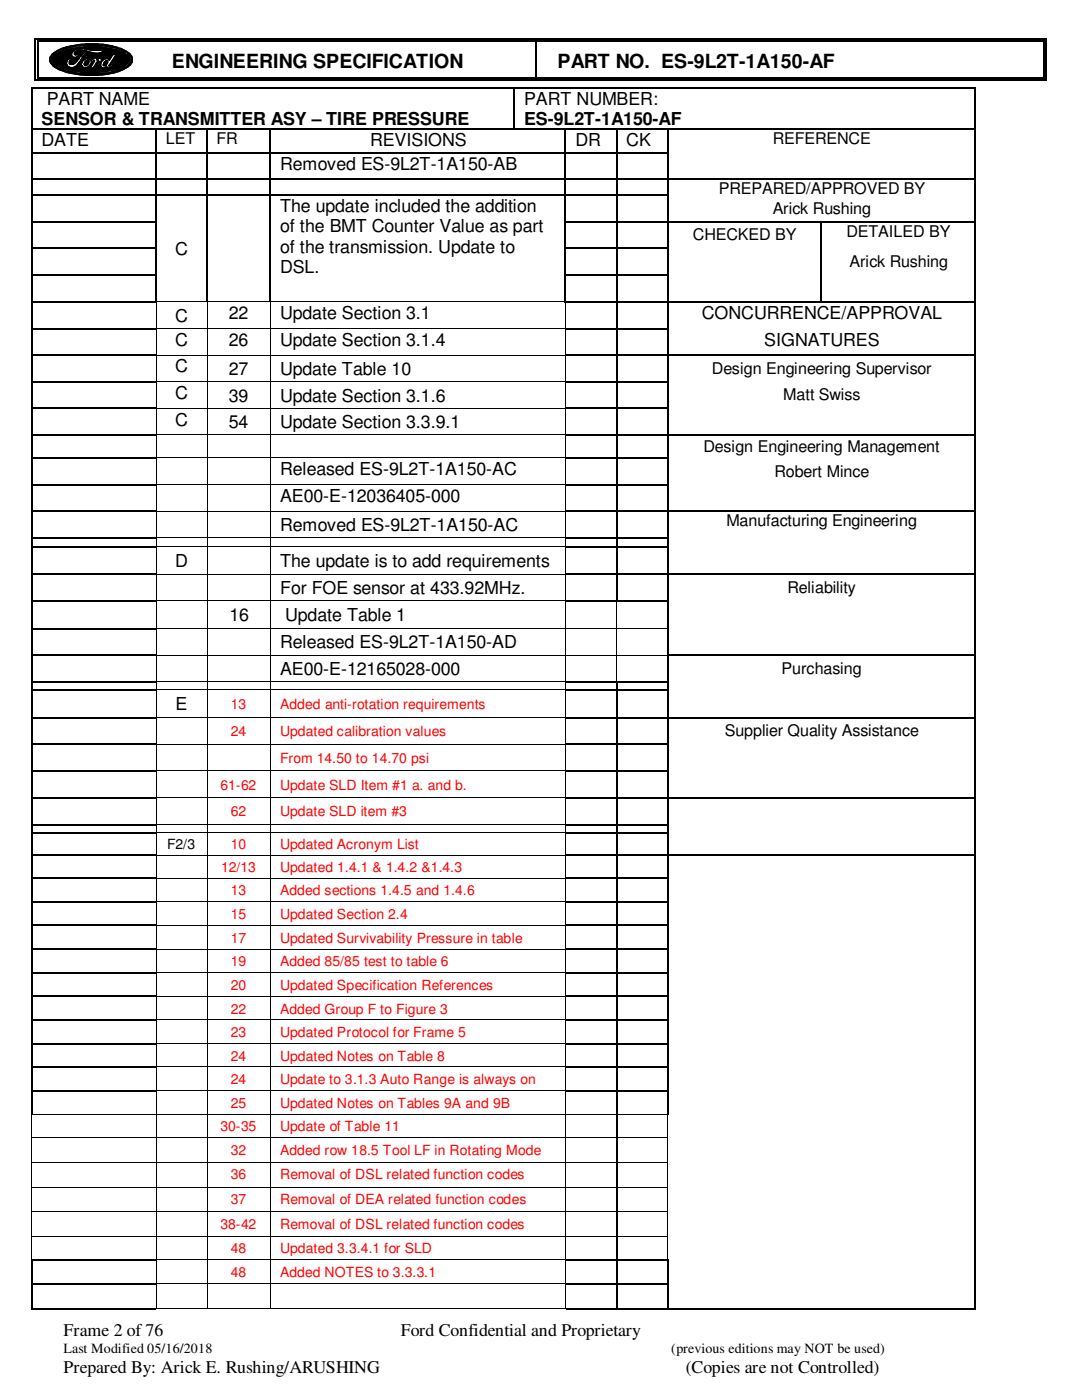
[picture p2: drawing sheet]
<svg xmlns="http://www.w3.org/2000/svg" width="216mm" height="279mm" viewBox="0 0 216 279" stroke-linecap="round" stroke-linejoin="round" font-family="sans-serif">
<g fill="#000">
<path d="M6.2 17.4h.2v.3h-.2zM6.9 7.6h.3v.8h-.3zM6.9 7.6h.8v.3h-.8zM6.9 15.4h.3v.8h-.3zM6.9 15.9h.8v.3h-.8zM7.5 8.1h.2v.3h-.2zM7.5 15.4h.2v.3h-.2zM31.9 15.4h.8v.3h-.8zM31.9 15.9h.8v.3h-.8zM32.2 7.6h.7v.3h-.7zM32.2 8.1h.7v.3h-.7zM102.5 17.4h.3v.3h-.3z"/>
<path d="M106.8 7.6h.7v.3h-.7zM106.8 8.1h.7v.3h-.7zM106.8 15.4h.7v.3h-.7zM106.8 15.9h.7v.3h-.7zM194.4 17.4h.2v.3h-.2zM208.1 7.6h.8v.3h-.8zM208.1 8.1h.3v.3h-.3zM208.1 15.9h.8v.3h-.8zM208.1 15.4h.3v.3h-.3zM208.6 7.6h.3v.8h-.3zM208.6 15.4h.3v.8h-.3zM6.2 25.7h.2v.2h-.2z"/>
<path d="M6.2 30.3h.2v.3h-.2zM6.2 35.6h.2v.3h-.2zM6.2 38.8h.2v.2h-.2zM22.3 25.7h.2v.2h-.2zM22.3 30.3h.2v.3h-.2zM22.3 35.6h.2v.3h-.2zM22.3 38.8h.2v.2h-.2zM31 25.7h.2v.2h-.2zM31 30.3h.2v.3h-.2zM31 35.6h.2v.3h-.2zM31 38.8h.2v.2h-.2zM41.1 25.7h.3v.2h-.3z"/>
<path d="M41.1 30.3h.3v.3h-.3zM41.1 35.6h.3v.3h-.3zM41.1 38.8h.3v.2h-.3zM53.8 25.7h.3v.2h-.3zM53.8 30.3h.3v.3h-.3zM53.8 35.6h.3v.3h-.3zM53.8 38.8h.3v.2h-.3zM102.5 25.7h.3v.2h-.3zM112.7 25.7h.2v.2h-.2zM112.7 30.3h.2v.3h-.2zM112.7 35.6h.2v.3h-.2zM112.7 38.8h.2v.2h-.2z"/>
<path d="M122.9 25.7h.3v.2h-.3zM122.9 30.3h.3v.3h-.3zM122.9 35.6h.3v.3h-.3zM122.9 38.8h.3v.2h-.3zM133.1 25.7h.2v.2h-.2zM133.1 30.3h.2v.3h-.2zM133.1 35.6h.2v.3h-.2zM133.1 38.8h.2v.2h-.2zM194.4 25.7h.2v.2h-.2zM194.4 30.3h.2v.3h-.2zM194.4 35.6h.2v.3h-.2zM194.4 38.8h.2v.2h-.2z"/>
<path d="M6.2 44.1h.2v.3h-.2zM6.2 49.4h.2v.3h-.2zM6.2 54.8h.2v.2h-.2zM22.3 44.1h.2v.3h-.2zM22.3 49.4h.2v.3h-.2zM22.3 54.8h.2v.2h-.2zM31 44.1h.2v.3h-.2zM31 49.4h.2v.3h-.2zM31 54.8h.2v.2h-.2zM41.1 44.1h.3v.3h-.3zM41.1 49.4h.3v.3h-.3zM41.1 54.8h.3v.2h-.3z"/>
<path d="M53.8 44.1h.3v.3h-.3zM53.8 49.4h.3v.3h-.3zM53.8 54.8h.3v.2h-.3zM112.7 44.1h.2v.3h-.2zM112.7 49.4h.2v.3h-.2zM112.7 54.8h.2v.2h-.2zM122.9 44.1h.3v.3h-.3zM122.9 49.4h.3v.3h-.3zM122.9 54.8h.3v.2h-.3zM133.1 44.1h.2v.3h-.2zM133.1 49.4h.2v.3h-.2zM133.1 54.8h.2v.2h-.2z"/>
<path d="M163.7 44.1h.3v.3h-.3zM163.7 49.4h.3v.3h-.3zM163.7 54.8h.3v.2h-.3zM194.4 44.1h.2v.3h-.2zM194.4 49.4h.2v.3h-.2zM194.4 54.8h.2v.2h-.2zM6.2 60.1h.2v.3h-.2zM6.2 65.4h.2v.3h-.2zM6.2 70.8h.2v.2h-.2zM6.2 76.1h.2v.3h-.2zM22.3 60.1h.2v.3h-.2zM22.3 65.4h.2v.3h-.2z"/>
<path d="M22.3 70.8h.2v.2h-.2zM22.3 76.1h.2v.3h-.2zM31 60.1h.2v.3h-.2zM31.1 65.4h.1v.3h-.1zM31.1 70.8h.1v.2h-.1zM31.1 76.1h.1v.3h-.1zM41.1 60.1h.2v.2h-.2zM41.2 60.3l.2 .1zM41.2 65.4h.2v.3h-.2zM41.2 70.8h.2v.2h-.2zM41.2 76.1h.2v.3h-.2zM41.3 60.1l.1 .2z"/>
<path d="M41.4 60.1h.2v.2h-.2zM53.8 60.1h.2v.2h-.2zM53.9 60.3l.2 .1zM53.9 65.4h.2v.3h-.2zM53.9 70.8h.2v.2h-.2zM53.9 76.1h.2v.3h-.2zM54 60.1l.1 .2zM54.1 60.1h.2v.2h-.2zM112.7 60.1h.2v.3h-.2zM112.8 65.4h.1v.3h-.1zM112.8 70.8h.1v.2h-.1zM112.8 76.1h.1v.3h-.1z"/>
<path d="M112.9 60.1h.3v.3h-.3zM122.9 60.1h.3v.3h-.3zM122.9 65.4h.3v.3h-.3zM122.9 70.8h.3v.2h-.3zM122.9 76.1h.3v.3h-.3zM133.1 60.1h.2v.3h-.2zM133.1 65.4h.2v.3h-.2zM133.1 70.8h.2v.2h-.2zM133.1 76.1h.2v.3h-.2zM163.7 60.1h.3v.3h-.3zM194.4 60.1h.2v.3h-.2zM194.4 65.4h.2v.3h-.2z"/>
<path d="M194.4 70.8h.2v.2h-.2zM194.4 76.1h.2v.3h-.2zM6.2 81.4h.2v.2h-.2zM6.2 86.7h.2v.3h-.2zM6.2 91.3h.2v.2h-.2zM6.2 96.6h.2v.3h-.2zM22.3 81.4h.2v.2h-.2zM22.3 86.7h.2v.3h-.2zM22.3 91.3h.2v.2h-.2zM22.3 96.6h.2v.3h-.2zM31.1 81.4h.1v.2h-.1zM31.1 86.7h.1v.3h-.1z"/>
<path d="M31.1 91.3h.1v.2h-.1zM31.1 96.6h.1v.3h-.1zM41.2 81.4h.2v.2h-.2zM41.2 86.7h.2v.3h-.2zM41.2 91.3h.2v.2h-.2zM41.2 96.6h.2v.3h-.2zM53.9 81.4h.2v.2h-.2zM53.9 86.7h.2v.3h-.2zM53.9 91.3h.2v.2h-.2zM53.9 96.6h.2v.3h-.2zM112.8 81.4h.1v.2h-.1zM112.8 86.7h.1v.3h-.1z"/>
<path d="M112.8 91.3h.1v.2h-.1zM112.8 96.6h.1v.3h-.1zM122.9 81.4h.3v.2h-.3zM122.9 86.7h.3v.3h-.3zM122.9 91.3h.3v.2h-.3zM122.9 96.6h.3v.3h-.3zM133.1 81.4h.2v.2h-.2zM133.1 86.7h.2v.3h-.2zM133.1 91.3h.2v.2h-.2zM133.1 96.6h.2v.3h-.2zM194.4 81.4h.2v.2h-.2zM194.4 86.7h.2v.3h-.2z"/>
<path d="M194.4 91.3h.2v.2h-.2zM194.4 96.6h.2v.3h-.2zM6.2 101.9h.2v.3h-.2zM6.2 107.3h.2v.2h-.2zM6.2 107.5h.2v1.5h-.2zM6.2 109h.2v.2h-.2zM6.2 114.5h.2v.2h-.2zM22.3 101.9h.2v.3h-.2zM22.3 107.3h.2v.2h-.2zM22.3 109h.2v.2h-.2zM22.3 114.5h.2v.2h-.2zM31.1 101.9h.1v.3h-.1z"/>
<path d="M31.1 107.3h.1v.2h-.1zM31.1 107.5h.1v1.5h-.1zM31.1 109h.1v.2h-.1zM31.1 114.5h.1v.2h-.1zM41.2 101.9h.2v.3h-.2zM41.2 107.3h.2v.2h-.2zM41.2 107.5h.2v1.5h-.2zM41.2 109h.2v.2h-.2zM41.2 114.5h.2v.2h-.2zM53.9 101.9h.2v.3h-.2zM53.9 107.3h.2v.2h-.2zM53.9 107.5h.2v1.5h-.2z"/>
<path d="M53.9 109h.2v.2h-.2zM53.9 114.5h.2v.2h-.2zM112.8 101.9h.1v.3h-.1zM112.8 107.3h.1v.2h-.1zM112.8 107.5h.1v1.5h-.1zM112.8 109h.1v.2h-.1zM112.8 114.5h.1v.2h-.1zM122.9 101.9h.3v.3h-.3zM122.9 107.3h.3v.2h-.3zM122.9 107.5h.3v1.5h-.3zM122.9 109h.3v.2h-.3zM122.9 114.5h.3v.2h-.3z"/>
<path d="M133.1 101.9h.2v.3h-.2zM133.1 107.3h.2v.2h-.2zM133.1 107.5h.2v1.5h-.2zM133.1 109h.2v.2h-.2zM133.1 114.5h.2v.2h-.2zM194.4 101.9h.2v.3h-.2zM194.4 107.3h.2v.2h-.2zM194.4 107.5h.2v1.5h-.2zM194.4 109h.2v.2h-.2zM194.4 114.5h.2v.2h-.2zM6.2 119.8h.2v.3h-.2zM6.2 125.3h.2v.3h-.2z"/>
<path d="M6.2 130.6h.2v.3h-.2zM6.2 135.9h.2v.2h-.2zM6.2 136.1h.2v1.5h-.2zM6.2 137.6h.2v.2h-.2zM22.3 119.8h.2v.3h-.2zM22.3 125.3h.2v.3h-.2zM22.3 130.6h.2v.3h-.2zM22.3 135.9h.2v.2h-.2zM22.3 137.6h.2v.2h-.2zM31.1 119.8h.1v.3h-.1zM31.1 125.3h.1v.3h-.1zM31.1 130.6h.1v.3h-.1z"/>
<path d="M31.1 135.9h.1v.2h-.1zM31.1 136.1h.1v1.5h-.1zM31.1 137.6h.1v.2h-.1zM41.2 119.8h.2v.3h-.2zM41.2 125.3h.2v.3h-.2zM41.2 130.6h.2v.3h-.2zM41.2 135.9h.2v.2h-.2zM41.2 136.1h.2v1.5h-.2zM41.2 137.6h.2v.2h-.2zM53.9 119.8h.2v.3h-.2zM53.9 125.3h.2v.3h-.2zM53.9 130.6h.2v.3h-.2z"/>
<path d="M53.9 135.9h.2v.2h-.2zM53.9 136.1h.2v1.5h-.2zM53.9 137.6h.2v.2h-.2zM112.8 119.8h.1v.3h-.1zM112.8 125.3h.1v.3h-.1zM112.8 130.6h.1v.3h-.1zM112.8 135.9h.1v.2h-.1zM112.8 136.1h.1v1.5h-.1zM112.8 137.6h.1v.2h-.1zM122.9 119.8h.3v.3h-.3zM122.9 135.9h.3v.2h-.3zM122.9 136.1h.3v1.5h-.3z"/>
<path d="M122.9 137.6h.3v.2h-.3zM123 125.3h.2v.3h-.2zM123 130.6h.2v.3h-.2zM123.2 119.8h.2v.3h-.2zM123.2 135.9h.2v.2h-.2zM133.1 119.8h.2v.3h-.2zM133.1 125.3h.2v.3h-.2zM133.1 130.6h.2v.3h-.2zM133.1 135.9h.2v.2h-.2zM133.1 136.1h.2v1.5h-.2zM133.1 137.6h.2v.2h-.2zM194.4 119.8h.2v.3h-.2z"/>
<path d="M194.4 125.3h.2v.3h-.2zM194.4 130.6h.2v.3h-.2zM194.4 135.9h.2v.2h-.2zM194.4 136.1h.2v1.5h-.2zM194.4 137.6h.2v.2h-.2zM6.2 143.1h.2v.2h-.2zM6.2 148.4h.2v.3h-.2zM6.2 153.8h.2v.2h-.2zM6.2 159.1h.2v.2h-.2zM22.3 143.1h.2v.2h-.2zM22.3 148.4h.2v.3h-.2zM22.3 153.8h.2v.2h-.2z"/>
<path d="M22.3 159.1h.2v.2h-.2zM31.1 143.1h.1v.2h-.1zM31.1 148.4h.1v.3h-.1zM31.1 153.8h.1v.2h-.1zM31.1 159.1h.1v.2h-.1zM41.2 143.1h.2v.2h-.2zM41.2 148.4h.2v.3h-.2zM41.2 153.8h.2v.2h-.2zM41.2 159.1h.2v.2h-.2zM53.9 143.1h.2v.2h-.2zM53.9 148.4h.2v.3h-.2zM53.9 153.8h.2v.2h-.2z"/>
<path d="M53.9 159.1h.2v.2h-.2zM112.8 143.1h.1v.2h-.1zM112.8 148.4h.1v.3h-.1zM112.8 153.8h.1v.2h-.1zM112.8 159.1h.1v.2h-.1zM122.9 143.1h.3v.2h-.3zM122.9 148.4h.3v.3h-.3zM122.9 153.8h.3v.2h-.3zM122.9 159.1h.3v.2h-.3zM133.1 143.1h.2v.2h-.2zM133.1 148.4h.2v.3h-.2zM133.1 153.8h.2v.2h-.2z"/>
<path d="M133.1 159.1h.2v.2h-.2zM194.4 143.1h.2v.2h-.2zM194.4 148.4h.2v.3h-.2zM194.4 153.8h.2v.2h-.2zM194.4 159.1h.2v.2h-.2zM6.2 164.4h.2v.3h-.2zM6.2 164.7h.2v1.4h-.2zM6.2 166.1h.2v.3h-.2zM6.2 170.6h.2v.3h-.2zM6.2 175.2h.2v.2h-.2zM22.3 164.4h.2v.3h-.2zM22.3 166.1h.2v.3h-.2z"/>
<path d="M22.3 170.6h.2v.3h-.2zM22.3 175.2h.2v.2h-.2zM31.1 164.4h.1v.3h-.1zM31.1 164.7h.1v1.4h-.1zM31.1 166.1h.1v.3h-.1zM31.1 170.6h.1v.3h-.1zM31.1 175.2h.1v.2h-.1zM41.2 164.4h.2v.3h-.2zM41.2 164.7h.2v1.4h-.2zM41.2 166.1h.2v.3h-.2zM41.2 170.6h.2v.3h-.2zM41.2 175.2h.2v.2h-.2z"/>
<path d="M53.9 164.4h.2v.3h-.2zM53.9 164.7h.2v1.4h-.2zM53.9 166.1h.2v.3h-.2zM53.9 170.6h.2v.3h-.2zM53.9 175.2h.2v.2h-.2zM112.8 164.4h.1v.3h-.1zM112.8 164.7h.1v1.4h-.1zM112.8 166.1h.1v.3h-.1zM112.8 170.6h.1v.3h-.1zM112.8 175.2h.1v.2h-.1zM122.9 164.4h.3v.3h-.3zM122.9 164.7h.3v1.4h-.3z"/>
<path d="M122.9 166.1h.3v.3h-.3zM122.9 170.6h.3v.3h-.3zM122.9 175.2h.3v.2h-.3zM133.1 164.4h.2v.3h-.2zM133.1 164.7h.2v1.4h-.2zM133.1 166.1h.2v.3h-.2zM133.1 170.6h.2v.3h-.2zM133.1 175.2h.2v.2h-.2zM143.5 170.6h.3v.3h-.3zM153.8 170.6h.2v.3h-.2zM163.9 170.6h.3v.3h-.3zM174.2 170.6h.2v.3h-.2z"/>
<path d="M184.4 170.6h.3v.3h-.3zM194.4 164.4h.2v.3h-.2zM194.4 164.7h.2v1.4h-.2zM194.4 166.1h.2v.3h-.2zM194.4 170.6h.2v.3h-.2zM194.4 175.2h.2v.2h-.2zM6.2 179.9h.2v.3h-.2zM6.2 184.6h.2v.2h-.2zM6.2 189.3h.2v.3h-.2zM6.2 194.1h.2v.2h-.2zM6.2 198.7h.2v.3h-.2zM22.3 179.9h.2v.3h-.2z"/>
<path d="M22.3 184.6h.2v.2h-.2zM22.3 189.3h.2v.3h-.2zM22.3 194.1h.2v.2h-.2zM22.3 198.7h.2v.3h-.2zM31.1 179.9h.1v.3h-.1zM31.1 184.6h.1v.2h-.1zM31.1 189.3h.1v.3h-.1zM31.1 194.1h.1v.2h-.1zM31.1 198.7h.1v.3h-.1zM41.2 179.9h.2v.3h-.2zM41.2 184.6h.2v.2h-.2zM41.2 189.3h.2v.3h-.2z"/>
<path d="M41.2 194.1h.2v.2h-.2zM41.2 198.7h.2v.3h-.2zM53.9 179.9h.2v.3h-.2zM53.9 184.6h.2v.2h-.2zM53.9 189.3h.2v.3h-.2zM53.9 194.1h.2v.2h-.2zM53.9 198.7h.2v.3h-.2zM112.8 179.9h.1v.3h-.1zM112.8 184.6h.1v.2h-.1zM112.8 189.3h.1v.3h-.1zM112.8 194.1h.1v.2h-.1zM112.8 198.7h.1v.3h-.1z"/>
<path d="M122.9 179.9h.3v.3h-.3zM122.9 184.6h.3v.2h-.3zM122.9 189.3h.3v.3h-.3zM122.9 194.1h.3v.2h-.3zM122.9 198.7h.3v.3h-.3zM133.1 179.9h.2v.3h-.2zM133.1 184.6h.2v.2h-.2zM133.1 189.3h.2v.3h-.2zM133.1 194.1h.2v.2h-.2zM133.1 198.7h.2v.3h-.2zM194.4 179.9h.2v.3h-.2zM194.4 184.6h.2v.2h-.2z"/>
<path d="M194.4 189.3h.2v.3h-.2zM194.4 194.1h.2v.2h-.2zM194.4 198.7h.2v.3h-.2zM6.2 203.5h.2v.2h-.2zM6.2 208.2h.2v.2h-.2zM6.2 212.9h.2v.2h-.2zM6.2 217.6h.2v.2h-.2zM22.3 203.5h.2v.2h-.2zM22.3 208.2h.2v.2h-.2zM22.3 212.9h.2v.2h-.2zM22.3 217.6h.2v.2h-.2zM31.1 203.5h.1v.2h-.1z"/>
<path d="M31.1 208.2h.1v.2h-.1zM31.1 212.9h.1v.2h-.1zM31.1 217.6h.1v.2h-.1zM41.2 203.5h.2v.2h-.2zM41.2 208.2h.2v.2h-.2zM41.2 212.9h.2v.2h-.2zM41.2 217.6h.2v.2h-.2zM53.9 203.5h.2v.2h-.2zM53.9 208.2h.2v.2h-.2zM53.9 212.9h.2v.2h-.2zM53.9 217.6h.2v.2h-.2zM112.8 203.5h.1v.2h-.1z"/>
<path d="M112.8 208.2h.1v.2h-.1zM112.8 212.9h.1v.2h-.1zM112.8 217.6h.1v.2h-.1zM122.9 203.5h.3v.2h-.3zM122.9 208.2h.3v.2h-.3zM122.9 212.9h.3v.2h-.3zM122.9 217.6h.3v.2h-.3zM133.1 203.5h.2v.2h-.2zM133.1 208.2h.2v.2h-.2zM133.1 212.9h.2v.2h-.2zM133.1 217.6h.2v.2h-.2zM194.4 203.5h.2v.2h-.2z"/>
<path d="M194.4 208.2h.2v.2h-.2zM194.4 212.9h.2v.2h-.2zM194.4 217.6h.2v.2h-.2zM6.2 222.3h.2v.1h-.2zM6.3 226.9h.1v.2h-.1zM6.3 231.8h.1v.2h-.1zM6.3 236.8h.1v.2h-.1zM6.4 222.3h.2v.1h-.2zM22.3 222.3h.1v.1h-.1zM22.3 226.9h.1v.2h-.1zM22.3 231.8h.1v.2h-.1zM22.3 236.8h.1v.2h-.1z"/>
<path d="M31.1 222.3h.1v.1h-.1zM31.1 226.9h.1v.2h-.1zM31.1 231.8h.1v.2h-.1zM31.1 236.8h.1v.2h-.1zM41.2 222.3h.2v.1h-.2zM41.2 226.9h.2v.2h-.2zM41.2 231.8h.2v.2h-.2zM41.2 236.8h.2v.2h-.2zM53.9 222.3h.2v.1h-.2zM53.9 226.9h.2v.2h-.2zM53.9 231.8h.2v.2h-.2zM53.9 236.8h.2v.2h-.2z"/>
<path d="M112.8 222.3h.1v.1h-.1zM112.8 226.9h.1v.2h-.1zM112.8 231.8h.1v.2h-.1zM112.8 236.8h.1v.2h-.1zM122.9 222.3h.3v.1h-.3zM122.9 226.9h.3v.2h-.3zM122.9 231.8h.3v.2h-.3zM122.9 236.8h.3v.2h-.3zM133.1 222.3h.2v.1h-.2zM133.2 226.9h.1v.2h-.1zM133.2 231.8h.1v.2h-.1zM133.2 236.8h.1v.2h-.1z"/>
<path d="M133.3 222.3v.1zM194.4 222.3h.2v.1h-.2zM194.4 226.9h.2v.2h-.2zM194.4 231.8h.2v.2h-.2zM194.4 236.8h.2v.2h-.2zM6.2 251.3h.2v.2h-.2zM6.2 256h.2v.3h-.2zM6.3 241.7h.1v.2h-.1zM6.3 246.6h.1v.2h-.1zM6.4 251.3h.3v.2h-.3zM22.3 241.7h.1v.2h-.1zM22.3 246.6h.1v.2h-.1z"/>
<path d="M22.3 251.3h.2v.2h-.2zM22.3 256h.2v.3h-.2zM31.1 241.7h.1v.2h-.1zM31.1 246.6h.1v.2h-.1zM31.1 251.3h.1v.2h-.1zM31.1 256h.1v.3h-.1zM41.2 241.7h.2v.2h-.2zM41.2 246.6h.2v.2h-.2zM41.2 251.3h.2v.2h-.2zM41.2 256h.2v.3h-.2zM53.9 241.7h.2v.2h-.2zM53.9 246.6h.2v.2h-.2z"/>
<path d="M53.9 251.3h.2v.2h-.2zM53.9 256h.2v.3h-.2zM112.8 241.7h.1v.2h-.1zM112.8 246.6h.1v.2h-.1zM112.8 251.3h.1v.2h-.1zM112.8 256h.1v.3h-.1zM122.9 241.7h.3v.2h-.3zM122.9 246.6h.3v.2h-.3zM122.9 251.3h.3v.2h-.3zM122.9 256h.3v.3h-.3zM133.1 251.3h.2v.2h-.2zM133.1 256h.2v.3h-.2z"/>
<path d="M133.2 241.7h.1v.2h-.1zM133.2 246.6h.1v.2h-.1zM194.4 241.7h.2v.2h-.2zM194.4 246.6h.2v.2h-.2zM194.4 251.3h.2v.2h-.2zM194.4 256h.2v.3h-.2zM6.2 261h.2v.3h-.2zM22 261h.3v.3h-.3zM31.1 261h.1v.2h-.1zM41.2 261h.2v.2h-.2zM53.9 261h.2v.2h-.2zM112.8 261h.1v.2h-.1z"/>
<path d="M122.9 261h.3v.3h-.3zM133.1 261h.2v.3h-.2zM194.4 261h.2v.3h-.2z"/>
</g>
<g fill="none" stroke="#000" stroke-width=".25">
<path d="M6.3 17.7v8M6.4 17.6h96.1M7.1 8.4v7M7.6 8.4v7M7.7 7.7h24.5M7.7 8.3h24.5M7.7 16h24.5M7.7 15.5h24.5M32.7 16h74.1M32.7 15.5h74.1M32.9 7.7h73.9M32.9 8.3h73.9"/>
<path d="M102.7 17.7v8M102.8 17.6h91.6M106.9 8.4v7M107.5 7.7h100.6M107.5 8.3h100.6M107.5 16h100.6M107.5 15.5h100.6M194.5 17.7v8M208.2 8.4v7M208.7 8.4v7M6.3 25.9v4.4M6.3 30.6v5"/>
<path d="M6.3 35.9v2.9M6.3 39v5.1M6.4 25.8h15.9M6.4 30.4h15.9M6.4 35.8h15.9M6.4 38.9h15.9M22.5 25.8h8.5M22.5 30.4h8.5M22.5 35.8h8.5M22.5 38.9h8.5M31.1 25.9v4.4M31.1 30.6v5"/>
<path d="M31.1 35.9v2.9M31.1 39v5.1M31.2 25.8h9.9M31.2 30.4h9.9M31.2 35.8h9.9M31.2 38.9h9.9M41.3 25.9v4.4M41.3 30.6v5M41.3 35.9v2.9M41.3 39v5.1M41.4 25.8h12.4M41.4 30.4h12.4"/>
<path d="M41.4 35.8h12.4M41.4 38.9h12.4M54 25.9v4.4M54 30.6v5M54 35.9v2.9M54 39v5.1M54.1 25.8h48.4M54.1 30.4h58.6M54.1 35.8h58.6M54.1 38.9h58.6M102.8 25.8h9.9M112.8 25.9v4.4"/>
<path d="M112.8 30.6v5M112.8 35.9v2.9M112.8 39v5.1M112.9 25.8h10M112.9 30.4h10M112.9 35.8h10M112.9 38.9h10M123.1 25.9v4.4M123.1 30.6v5M123.1 35.9v2.9M123.1 39v5.1M123.2 25.8h9.9"/>
<path d="M123.2 30.4h9.9M123.2 35.8h9.9M123.2 38.9h9.9M133.2 25.9v4.4M133.2 30.6v5M133.2 35.9v2.9M133.2 39v5.1M133.3 25.8h61.1M133.3 35.8h61.1M194.5 25.9v4.4M194.5 30.6v5M194.5 35.9v2.9"/>
<path d="M194.5 39v5.1M6.3 44.4v5M6.3 49.7v5.1M6.3 55v5.1M6.4 44.2h15.9M6.4 49.6h15.9M6.4 54.9h15.9M22.5 44.2h8.5M22.5 49.6h8.5M22.5 54.9h8.5M31.1 44.4v5M31.1 49.7v5.1"/>
<path d="M31.1 55v5.1M41.3 44.4v5M41.3 49.7v5.1M41.3 55v5.1M54 44.4v5M54 49.7v5.1M54 55v5.1M112.8 44.4v5M112.8 49.7v5.1M112.8 55v5.1M112.9 44.2h10M112.9 49.6h10"/>
<path d="M112.9 54.9h10M123.1 44.4v5M123.1 49.7v5.1M123.1 55v5.1M123.2 44.2h9.9M123.2 49.6h9.9M123.2 54.9h9.9M133.2 44.4v5M133.2 49.7v5.1M133.2 55v5.1M133.3 44.2h30.4M163.9 44.4v5"/>
<path d="M163.9 49.7v5.1M163.9 55v5.1M164 44.2h30.4M194.5 44.4v5M194.5 49.7v5.1M194.5 55v5.1M6.3 60.4v5M6.3 65.7v5.1M6.3 71v5.1M6.3 76.4v5M6.4 60.2h15.9M6.4 65.6h15.9"/>
<path d="M6.4 70.9h15.9M6.4 76.2h15.9M22.5 60.2h8.5M22.5 65.6h8.6M22.5 70.9h8.6M22.5 76.2h8.6M112.9 65.6h10M112.9 70.9h10M112.9 76.2h10M113.2 60.2h9.7M123.1 60.4v5M123.1 65.7v5.1"/>
<path d="M123.1 71v5.1M123.1 76.4v5M123.2 60.2h9.9M123.2 65.6h9.9M123.2 70.9h9.9M123.2 76.2h9.9M133.2 60.4v5M133.2 65.7v5.1M133.2 71v5.1M133.2 76.4v5M133.3 60.2h30.4M133.3 70.9h61.1"/>
<path d="M164 60.2h30.4M194.5 60.4v5M194.5 65.7v5.1M194.5 71v5.1M194.5 76.4v5M6.3 81.6v5.1M6.3 87v4.3M6.3 91.5v5.1M6.3 96.9v5M6.4 81.5h15.9M6.4 86.8h15.9M6.4 91.4h15.9"/>
<path d="M6.4 96.7h15.9M22.5 81.5h8.6M22.5 86.8h8.6M22.5 91.4h8.6M22.5 96.7h8.6M112.9 81.5h10M112.9 86.8h10M112.9 91.4h10M112.9 96.7h10M123.1 81.6v5.1M123.1 87v4.3M123.1 91.5v5.1"/>
<path d="M123.1 96.9v5M123.2 81.5h9.9M123.2 86.8h9.9M123.2 91.4h9.9M123.2 96.7h9.9M133.2 81.6v5.1M133.2 87v4.3M133.2 91.5v5.1M133.2 96.9v5M133.3 86.8h61.1M194.5 81.6v5.1M194.5 87v4.3"/>
<path d="M194.5 91.5v5.1M194.5 96.9v5M6.3 102.2v5.1M6.3 109.2v5.3M6.3 114.7v5.1M6.4 102.1h15.9M6.4 107.4h15.9M6.4 109.1h15.9M6.4 114.6h15.9M6.4 119.9h15.9M22.5 102.1h8.6M22.5 107.4h8.6"/>
<path d="M22.5 109.1h8.6M22.5 114.6h8.6M22.5 119.9h8.6M112.9 102.1h10M112.9 107.4h10M112.9 109.1h10M112.9 114.6h10M112.9 119.9h10M123.1 102.2v5.1M123.1 109.2v5.3M123.1 114.7v5.1M123.2 102.1h9.9"/>
<path d="M123.2 107.4h9.9M123.2 109.1h9.9M123.2 114.6h9.9M123.4 119.9h9.7M133.2 102.2v5.1M133.2 109.2v5.3M133.2 114.7v5.1M133.3 102.1h61.1M133.3 114.6h61.1M194.5 102.2v5.1M194.5 109.2v5.3M194.5 114.7v5.1"/>
<path d="M6.3 120.1v5.2M6.3 125.6v5M6.3 130.9v5M6.3 137.8v5.3M6.4 125.4h15.9M6.4 130.8h15.9M6.4 136h15.9M6.4 137.7h15.9M22.5 125.4h8.6M22.5 130.8h8.6M22.5 136h8.6M22.5 137.7h8.6"/>
<path d="M112.9 136h10M112.9 137.7h10M123.1 137.8v5.3M123.2 137.7h9.9M123.4 136h9.7M133.2 120.1v5.2M133.2 125.6v5M133.2 130.9v5M133.2 137.8v5.3M133.3 130.8h61.1M194.5 120.1v5.2M194.5 125.6v5"/>
<path d="M194.5 130.9v5M194.5 137.8v5.3M6.3 143.3v5.1M6.3 148.7v5.1M6.3 154v5.1M6.3 159.3v5.1M6.4 143.2h15.9M6.4 148.5h15.9M6.4 153.9h15.9M6.4 159.2h15.9M22.5 143.2h8.6M22.5 148.5h8.6"/>
<path d="M22.5 153.9h8.6M22.5 159.2h8.6M112.9 143.2h10M112.9 148.5h10M112.9 153.9h10M112.9 159.2h10M123.1 143.3v5.1M123.1 148.7v5.1M123.1 154v5.1M123.1 159.3v5.1M123.2 143.2h9.9M123.2 148.5h9.9"/>
<path d="M123.2 153.9h9.9M123.2 159.2h9.9M133.2 143.3v5.1M133.2 148.7v5.1M133.2 154v5.1M133.2 159.3v5.1M133.3 143.2h61.1M133.3 159.2h61.1M194.5 143.3v5.1M194.5 148.7v5.1M194.5 154v5.1M194.5 159.3v5.1"/>
<path d="M6.3 166.4v4.2M6.3 170.9v4.3M6.3 175.4v4.5M6.4 164.5h15.9M6.4 166.2h15.9M6.4 170.7h15.9M6.4 175.3h15.9M22.5 164.5h8.6M22.5 166.2h8.6M22.5 170.7h8.6M22.5 175.3h8.6M112.9 164.5h10"/>
<path d="M112.9 166.2h10M112.9 170.7h10M112.9 175.3h10M123.1 166.4v4.2M123.1 170.9v4.3M123.1 175.4v4.5M123.2 164.5h9.9M123.2 166.2h9.9M123.2 170.7h9.9M123.2 175.3h9.9M133.2 166.4v4.2M133.2 170.9v4.3"/>
<path d="M133.2 175.4v4.5M133.3 170.7h10.2M143.8 170.7h10M154 170.7h9.9M164.2 170.7h10M174.4 170.7h10M184.7 170.7h9.7M194.5 166.4v4.2M194.5 170.9v4.3M194.5 175.4v4.5M6.3 180.2v4.4M6.3 184.8v4.5"/>
<path d="M6.3 189.6v4.5M6.3 194.3v4.4M6.3 199v4.5M6.4 180h15.9M6.4 184.7h15.9M6.4 189.4h15.9M6.4 194.2h15.9M6.4 198.8h15.9M22.5 180h8.6M22.5 184.7h8.6M22.5 189.4h8.6M22.5 194.2h8.6"/>
<path d="M22.5 198.8h8.6M112.9 180h10M112.9 184.7h10M112.9 189.4h10M112.9 194.2h10M112.9 198.8h10M123.1 180.2v4.4M123.1 184.8v4.5M123.1 189.6v4.5M123.1 194.3v4.4M123.1 199v4.5M123.2 180h9.9"/>
<path d="M123.2 184.7h9.9M123.2 189.4h9.9M123.2 194.2h9.9M123.2 198.8h9.9M133.2 180.2v4.4M133.2 184.8v4.5M133.2 189.6v4.5M133.2 194.3v4.4M133.2 199v4.5M194.5 180.2v4.4M194.5 184.8v4.5M194.5 189.6v4.5"/>
<path d="M194.5 194.3v4.4M194.5 199v4.5M6.3 203.7v4.5M6.3 208.4v4.5M6.3 213.1v4.5M6.3 217.8v4.5M6.4 203.6h15.9M6.4 208.3h15.9M6.4 213h15.9M6.4 217.7h15.9M22.5 203.6h8.6M22.5 208.3h8.6"/>
<path d="M22.5 213h8.6M22.5 217.7h8.6M112.9 203.6h10M112.9 208.3h10M112.9 213h10M112.9 217.7h10M123.1 203.7v4.5M123.1 208.4v4.5M123.1 213.1v4.5M123.1 217.8v4.5M123.2 203.6h9.9M123.2 208.3h9.9"/>
<path d="M123.2 213h9.9M123.2 217.7h9.9M133.2 203.7v4.5M133.2 208.4v4.5M133.2 213.1v4.5M133.2 217.8v4.5M194.5 203.7v4.5M194.5 208.4v4.5M194.5 213.1v4.5M194.5 217.8v4.5M123.1 222.4v4.5M123.1 227.1v4.7"/>
<path d="M123.1 232v4.8M123.1 237v4.7M194.5 222.4v4.5M194.5 227.1v4.7M194.5 232v4.8M194.5 237v4.7M6.3 251.5v4.5M6.3 256.3v4.7M6.4 256.2h15.9M6.7 251.4h15.6M22.5 251.4h8.6M22.5 256.2h8.6"/>
<path d="M112.9 251.4h10M112.9 256.2h10M123.1 241.9v4.7M123.1 246.8v4.5M123.1 251.5v4.5M123.1 256.3v4.7M123.2 251.4h9.9M123.2 256.2h9.9M133.2 251.5v4.5M133.2 256.3v4.7M194.5 241.9v4.7M194.5 246.8v4.5"/>
<path d="M194.5 251.5v4.5M194.5 256.3v4.7M6.4 261.2h24.7M112.9 261.2h10M123.2 261.2h9.9M133.3 261.2h61.1"/>
</g>
<g fill="#000">
<path d="M10.7 11.2l.3-.3a11.3 11.3 0 0 1 5.8-1.6h3.2l2.4 .4a5.2 5.2 0 0 1 3.3 1.6 1 1 0 0 1-.4 1.6l-.4 .3a13.4 13.4 0 0 1-5.4 1.3h-3.1l-1.9-.3-.9-.1 .2-.7a3.6 3.6 0 0 0 2.1-.2l.2 .1 .2-.3 .4 .5h.5l.6-.4 .5-.7 .4-.4h.2v.2l-.8 1.3h.5l.7-1.1v.4a.53 .53 0 0 0 .9-.1 .61 .61 0 0 0 .3 .8 .61 .61 0 0 0 .8-.3v.3h.6l1-.8-.3-.2-.7 .7-.2-.1 1.4-2.3h-.5l-.8 1.2-.3-.3h-.4l-1 .8-.5 .1-.1-.3 .1-.3 .2 .4 .4-.2v-.4a.54 .54 0 0 0-.9 .2 .44 .44 0 0 0-.4-.4 .44 .44 0 0 0-.4 .3l-.3 .3-.3-.5-.2 .2 .1 .5-.4 .6a.35 .35 0 0 1-.5 .1 .35 .35 0 0 1-.1-.5l.4-.5a.3 .3 0 0 0 .3-.1 .3 .3 0 0 0 0-.3 1.49 1.49 0 0 0-1.3 1.2l-.3 .3-1.1 .2 .5-.4 1.1-1.6 .8-.1a.22 .22 0 0 0 .2 .3 .22 .22 0 0 0 .2-.2h-.2l.1-.1a.3 .3 0 0 0 .3-.3 .3 .3 0 0 0-.3-.3 .3 .3 0 0 0-.3 .2l-.3 .4h-.4l.5-.6a.84 .84 0 0 1 1.3-.2l1 .2 .6-.1a.74 .74 0 0 0 .7-.6l-2.2 .1-1-.3-1.7-.1-.8 .3-.4 .4-.2 .3 .1 .5a.78 .78 0 0 0 .8 .2 .78 .78 0 0 0 .5-.6l.2-.3-.2 .2a.64 .64 0 0 1-.9 .1v-.2l.3-.4 .6-.2 1.6 .2-.9 .6-.2 .5-.8 .1-.2 .2 .1 .2 .6-.3-1.3 1.4h-.6l-.2-.2 .1-.6 .4-.2v-.2l-.6 .1-.2 .3a.99 .99 0 0 0 .1 1.2l.2 .1-.2 .7-1.2-.5a3 3 0 0 1-2-1.5z" fill-rule="evenodd"/>
<path d="M17.4 10.8l.1 .3-.1 .1z" fill-rule="evenodd"/>
<path d="M20.7 12.4l.2-.1a.37 .37 0 0 1 .6-.2v.4l-.2 .3a.4 .4 0 0 1-.3 .3 .4 .4 0 0 1-.4-.2z" fill-rule="evenodd"/>
<path d="M10.4 10.8a11.1 11.1 0 0 1 6.4-2l2.6-.1a11.7 11.7 0 0 1 6.5 2l.6 1v.2h-.3a2.05 2.05 0 0 0-1.1-1.5l-.5-.2a13.2 13.2 0 0 0-4.9-1.1h-3.2a9.8 9.8 0 0 0-5.9 1.9 1.22 1.22 0 0 0 .2 2 9.7 9.7 0 0 0 4.9 1.6l4.3 .1a11.5 11.5 0 0 0 3.6-.7 3.4 3.4 0 0 0 2.6-1.8v-.3h.3a2.27 2.27 0 0 1-1.7 1.9l-.3 .2a15.5 15.5 0 0 1-5.2 1.1h-2.1l-2-.3a11.2 11.2 0 0 1-4.6-1.6 1.54 1.54 0 0 1-.2-2.4z" fill-rule="evenodd"/>
</g>
<g fill="none" stroke="#000" stroke-width=".2">
<path d="M10.4 10.8a11.1 11.1 0 0 1 6.4-2l2.6-.1a11.7 11.7 0 0 1 6.5 2l.6 1v.2h-.3a2.05 2.05 0 0 0-1.1-1.5l-.5-.2a13.2 13.2 0 0 0-4.9-1.1h-3.2a9.8 9.8 0 0 0-5.9 1.9 1.22 1.22 0 0 0 .2 2 9.7 9.7 0 0 0 4.9 1.6l4.3 .1a11.5 11.5 0 0 0 3.6-.7 3.4 3.4 0 0 0 2.6-1.8v-.3h.3a2.27 2.27 0 0 1-1.7 1.9l-.3 .2a15.5 15.5 0 0 1-5.2 1.1h-2.1l-2-.3a11.2 11.2 0 0 1-4.6-1.6 1.54 1.54 0 0 1-.2-2.4zM10.7 11.2l.3-.3a11.3 11.3 0 0 1 5.8-1.6h3.2l2.4 .4a5.2 5.2 0 0 1 3.3 1.6 1 1 0 0 1-.4 1.6l-.4 .3a13.4 13.4 0 0 1-5.4 1.3h-3.1l-1.9-.3-.9-.1 .2-.7a3.6 3.6 0 0 0 2.1-.2l.2 .1 .2-.3 .4 .5h.5l.6-.4 .5-.7 .4-.4h.2v.2l-.8 1.3h.5l.7-1.1v.4a.53 .53 0 0 0 .9-.1 .61 .61 0 0 0 .3 .8 .61 .61 0 0 0 .8-.3v.3h.6l1-.8-.3-.2-.7 .7-.2-.1 1.4-2.3h-.5l-.8 1.2-.3-.3h-.4l-1 .8-.5 .1-.1-.3 .1-.3 .2 .4 .4-.2v-.4a.54 .54 0 0 0-.9 .2 .44 .44 0 0 0-.4-.4 .44 .44 0 0 0-.4 .3l-.3 .3-.3-.5-.2 .2 .1 .5-.4 .6a.35 .35 0 0 1-.5 .1 .35 .35 0 0 1-.1-.5l.4-.5a.3 .3 0 0 0 .3-.1 .3 .3 0 0 0 0-.3 1.49 1.49 0 0 0-1.3 1.2l-.3 .3-1.1 .2 .5-.4 1.1-1.6 .8-.1a.22 .22 0 0 0 .2 .3 .22 .22 0 0 0 .2-.2h-.2l.1-.1a.3 .3 0 0 0 .3-.3 .3 .3 0 0 0-.3-.3 .3 .3 0 0 0-.3 .2l-.3 .4h-.4l.5-.6a.84 .84 0 0 1 1.3-.2l1 .2 .6-.1a.74 .74 0 0 0 .7-.6l-2.2 .1-1-.3-1.7-.1-.8 .3-.4 .4-.2 .3 .1 .5a.78 .78 0 0 0 .8 .2 .78 .78 0 0 0 .5-.6l.2-.3-.2 .2a.64 .64 0 0 1-.9 .1v-.2l.3-.4 .6-.2 1.6 .2-.9 .6-.2 .5-.8 .1-.2 .2 .1 .2 .6-.3-1.3 1.4h-.6l-.2-.2 .1-.6 .4-.2v-.2l-.6 .1-.2 .3a.99 .99 0 0 0 .1 1.2l.2 .1-.2 .7-1.2-.5a3 3 0 0 1-2-1.5zM17.4 10.8l.1 .3-.1 .1zM20.7 12.4l.2-.1a.37 .37 0 0 1 .6-.2v.4l-.2 .3a.4 .4 0 0 1-.3 .3 .4 .4 0 0 1-.4-.2zM26.2 11.9a2.05 2.05 0 0 0-1.1-1.5l-.5-.2a13.2 13.2 0 0 0-4.9-1.1h-3.2a9.8 9.8 0 0 0-5.9 1.9 1.22 1.22 0 0 0 .2 2 9.7 9.7 0 0 0 4.9 1.6l4.3 .1a11.5 11.5 0 0 0 3.6-.7 3.4 3.4 0 0 0 2.6-1.8v-.2M31.2 60.4v5M31.2 65.7v5.1M31.2 71v5.1M31.2 76.4v5M31.2 60.2h9.9M31.2 65.5h10M31.2 70.9h10"/>
<path d="M31.2 76.2h10M41.3 60.4v5M41.3 65.7v5.1M41.3 71v5.1M41.3 76.4v5M41.4 65.5h12.5M41.4 70.9h12.5M41.4 76.2h12.5M41.6 60.2h12.2M54 60.4v5M54 65.7v5.1M54 71v5.1"/>
<path d="M54 76.4v5M54.1 65.5h58.7M54.1 70.9h58.7M54.1 76.2h58.7M54.3 60.2h58.4M112.9 60.4v5M112.9 65.7v5.1M112.9 71v5.1M112.9 76.4v5M31.2 81.6v5.1M31.2 87v4.3M31.2 91.5v5.1"/>
<path d="M31.2 96.9v5M31.2 81.4h10M31.2 86.8h10M31.2 91.4h10M31.2 96.7h10M41.3 81.6v5.1M41.3 87v4.3M41.3 91.5v5.1M41.3 96.9v5M41.4 81.4h12.5M41.4 86.8h12.5M41.4 91.4h12.5"/>
<path d="M41.4 96.7h12.5M54 81.6v5.1M54 87v4.3M54 91.5v5.1M54 96.9v5M54.1 81.4h58.7M54.1 86.8h58.7M54.1 91.4h58.7M54.1 96.7h58.7M112.9 81.6v5.1M112.9 87v4.3M112.9 91.5v5.1"/>
<path d="M112.9 96.9v5M31.2 102.2v5.1M31.2 109.2v5.3M31.2 114.7v5.1M31.2 102h10M31.2 107.4h10M31.2 109.1h10M31.2 114.6h10M31.2 119.9h10M41.3 102.2v5.1M41.3 109.2v5.3M41.3 114.7v5.1"/>
<path d="M41.4 102h12.5M41.4 107.4h12.5M41.4 109.1h12.5M41.4 114.6h12.5M41.4 119.9h12.5M54 102.2v5.1M54 109.2v5.3M54 114.7v5.1M54.1 102h58.7M54.1 107.4h58.7M54.1 109.1h58.7M54.1 114.6h58.7"/>
<path d="M54.1 119.9h58.7M112.9 102.2v5.1M112.9 109.2v5.3M112.9 114.7v5.1M31.2 120.1v5.2M31.2 125.6v5M31.2 130.9v5M31.2 137.8v5.3M31.2 125.4h10M31.2 130.7h10M31.2 136h10M31.2 137.7h10"/>
<path d="M41.3 120.1v5.2M41.3 125.6v5M41.3 130.9v5M41.3 137.8v5.3M41.4 125.4h12.5M41.4 130.7h12.5M41.4 136h12.5M41.4 137.7h12.5M54 120.1v5.2M54 125.6v5M54 130.9v5M54 137.8v5.3"/>
<path d="M54.1 125.4h58.7M54.1 130.7h58.7M54.1 136h58.7M54.1 137.7h58.7M112.9 120.1v5.2M112.9 125.6v5M112.9 130.9v5M112.9 137.8v5.3M112.9 125.4h10.1M112.9 130.7h10.1M123.1 120.1v5.2M123.1 125.6v5"/>
<path d="M123.1 130.9v5M123.2 125.4h9.9M123.2 130.7h9.9M31.2 143.3v5.1M31.2 148.7v5.1M31.2 154v5.1M31.2 159.3v5.1M31.2 143.2h10M31.2 148.5h10M31.2 153.8h10M31.2 159.2h10M41.3 143.3v5.1"/>
<path d="M41.3 148.7v5.1M41.3 154v5.1M41.3 159.3v5.1M41.4 143.2h12.5M41.4 148.5h12.5M41.4 153.8h12.5M41.4 159.2h12.5M54 143.3v5.1M54 148.7v5.1M54 154v5.1M54 159.3v5.1M54.1 143.2h58.7"/>
<path d="M54.1 148.5h58.7M54.1 153.8h58.7M54.1 159.2h58.7M112.9 143.3v5.1M112.9 148.7v5.1M112.9 154v5.1M112.9 159.3v5.1M31.2 166.4v4.2M31.2 170.9v4.3M31.2 175.4v4.5M31.2 164.5h10M31.2 166.2h10"/>
<path d="M31.2 170.7h10M31.2 175.3h10M41.3 166.4v4.2M41.3 170.9v4.3M41.3 175.4v4.5M41.4 164.5h12.5M41.4 166.2h12.5M41.4 170.7h12.5M41.4 175.3h12.5M54 166.4v4.2M54 170.9v4.3M54 175.4v4.5"/>
<path d="M54.1 164.5h58.7M54.1 166.2h58.7M54.1 170.7h58.7M54.1 175.3h58.7M112.9 166.4v4.2M112.9 170.9v4.3M112.9 175.4v4.5M31.2 180.2v4.4M31.2 184.8v4.5M31.2 189.6v4.5M31.2 194.3v4.4M31.2 199v4.5"/>
<path d="M31.2 180h10M31.2 184.7h10M31.2 189.4h10M31.2 194.1h10M31.2 198.8h10M41.3 180.2v4.4M41.3 184.8v4.5M41.3 189.6v4.5M41.3 194.3v4.4M41.3 199v4.5M41.4 180h12.5M41.4 184.7h12.5"/>
<path d="M41.4 189.4h12.5M41.4 194.1h12.5M41.4 198.8h12.5M54 180.2v4.4M54 184.8v4.5M54 189.6v4.5M54 194.3v4.4M54 199v4.5M54.1 180h58.7M54.1 184.7h58.7M54.1 189.4h58.7M54.1 194.1h58.7"/>
<path d="M54.1 198.8h58.7M112.9 180.2v4.4M112.9 184.8v4.5M112.9 189.6v4.5M112.9 194.3v4.4M112.9 199v4.5M31.2 203.7v4.5M31.2 208.4v4.5M31.2 213.1v4.5M31.2 217.8v4.5M31.2 203.5h10M31.2 208.3h10"/>
<path d="M31.2 212.9h10M31.2 217.7h10M41.3 203.7v4.5M41.3 208.4v4.5M41.3 213.1v4.5M41.3 217.8v4.5M41.4 203.5h12.5M41.4 208.3h12.5M41.4 212.9h12.5M41.4 217.7h12.5M54 203.7v4.5M54 208.4v4.5"/>
<path d="M54 213.1v4.5M54 217.8v4.5M54.1 203.5h58.7M54.1 208.3h58.7M54.1 212.9h58.7M54.1 217.7h58.7M112.9 203.7v4.5M112.9 208.4v4.5M112.9 213.1v4.5M112.9 217.8v4.5M6.3 222.4v4.5M6.3 227.1v4.7"/>
<path d="M6.3 232v4.8M6.3 237v4.7M6.4 227h15.9M6.4 231.9h15.9M6.4 236.9h15.9M6.6 222.3h15.7M22.4 222.3h8.7M22.4 227h8.7M22.4 231.9h8.7M22.4 236.9h8.7M31.2 222.4v4.5M31.2 227.1v4.7"/>
<path d="M31.2 232v4.8M31.2 237v4.7M31.2 222.3h10M31.2 227h10M31.2 231.9h10M31.2 236.9h10M41.3 222.4v4.5M41.3 227.1v4.7M41.3 232v4.8M41.3 237v4.7M41.4 222.3h12.5M41.4 227h12.5"/>
<path d="M41.4 231.9h12.5M41.4 236.9h12.5M54 222.4v4.5M54 227.1v4.7M54 232v4.8M54 237v4.7M54.1 222.3h58.7M54.1 227h58.7M54.1 231.9h58.7M54.1 236.9h58.7M112.9 222.4v4.5M112.9 227.1v4.7"/>
<path d="M112.9 232v4.8M112.9 237v4.7M112.9 222.3h10M112.9 227h10M112.9 231.9h10M112.9 236.9h10M123.2 222.3h9.9M123.2 227h10M123.2 231.9h10M123.2 236.9h10M133.3 222.4v4.5M133.3 227.1v4.7"/>
<path d="M133.3 232v4.8M133.3 237v4.7M6.3 241.9v4.7M6.3 246.8v4.5M6.4 241.8h15.9M6.4 246.7h15.9M22.4 241.8h8.7M22.4 246.7h8.7M31.2 241.9v4.7M31.2 246.8v4.5M31.2 251.5v4.5M31.2 256.3v4.7"/>
<path d="M31.2 241.8h10M31.2 246.7h10M31.2 251.4h10M31.2 256.1h10M41.3 241.9v4.7M41.3 246.8v4.5M41.3 251.5v4.5M41.3 256.3v4.7M41.4 241.8h12.5M41.4 246.7h12.5M41.4 251.4h12.5M41.4 256.1h12.5"/>
<path d="M54 241.9v4.7M54 246.8v4.5M54 251.5v4.5M54 256.3v4.7M54.1 241.8h58.7M54.1 246.7h58.7M54.1 251.4h58.7M54.1 256.1h58.7M112.9 241.9v4.7M112.9 246.8v4.5M112.9 251.5v4.5M112.9 256.3v4.7"/>
<path d="M112.9 241.8h10M112.9 246.7h10M123.2 241.8h10M123.2 246.7h10M133.3 241.9v4.7M133.3 246.8v4.5M31.2 261.1h10M41.4 261.1h12.5M54.1 261.1h58.7"/>
</g>
<g font-size="3.9">
<text x="34.3" y="13.5">ENGINEERING SPECIFICATION</text>
<text x="111.3" y="13.5">PART NO. ES-9L2T-1A150-AF</text>
</g>
<g font-size="3.6">
<text x="9.3" y="21">PART NAME</text>
<text x="104.6" y="21">PART NUMBER:</text>
<text x="8.3" y="25">SENSOR &amp; TRANSMITTER ASY – TIRE PRESSURE</text>
<text x="8.3" y="29.2">DATE</text>
<text x="73.8" y="29.2">REVISIONS</text>
<text x="104.6" y="25">ES-9L2T-1A150-AF</text>
<text x="114.8" y="29.2">DR</text>
<text x="125" y="29.2">CK</text>
<text x="55.9" y="33.9">Removed ES-9L2T-1A150-AB</text>
<text x="55.9" y="42.3">The update included the addition</text>
<text x="55.9" y="46.4">of the BMT Counter Value as part</text>
<text x="35" y="50.8">C</text>
<text x="55.9" y="50.5">of the transmission. Update to</text>
<text x="55.9" y="54.5">DSL.</text>
<text x="35" y="64.2">C</text>
<text x="45.6" y="63.7">22</text>
<text x="55.9" y="63.7">Update Section 3.1</text>
<text x="140" y="63.7">CONCURRENCE/APPROVAL</text>
<text x="35" y="69">C</text>
<text x="45.6" y="69">26</text>
<text x="55.9" y="69">Update Section 3.1.4</text>
<text x="152.5" y="69">SIGNATURES</text>
<text x="35" y="74.3">C</text>
<text x="45.6" y="74.8">27</text>
<text x="55.9" y="74.8">Update Table 10</text>
<text x="35" y="79.7">C</text>
<text x="45.6" y="80.2">39</text>
<text x="55.9" y="80.2">Update Section 3.1.6</text>
<text x="35" y="84.9">C</text>
<text x="45.6" y="85.4">54</text>
<text x="55.9" y="85.4">Update Section 3.3.9.1</text>
<text x="55.9" y="94.8">Released ES-9L2T-1A150-AC</text>
<text x="55.9" y="100.2">AE00-E-12036405-000</text>
<text x="55.9" y="106">Removed ES-9L2T-1A150-AC</text>
<text x="35" y="113.1">D</text>
<text x="55.9" y="113.1">The update is to add requirements</text>
<text x="55.9" y="118.5">For FOE sensor at 433.92MHz.</text>
<text x="45.8" y="124">16</text>
<text x="56.9" y="124">Update Table 1</text>
<text x="55.9" y="129.4">Released ES-9L2T-1A150-AD</text>
<text x="55.9" y="134.6">AE00-E-12165028-000</text>
<text x="35.1" y="141.7">E</text>
<text x="12.7" y="266.7">Frame 2 of 76</text>
<text x="80" y="266.7">Ford Confidential and Proprietary</text>
<text x="12.7" y="274">Prepared By: Arick E. Rushing/ARUSHING</text>
<text x="136.8" y="274">(Copies are not Controlled)</text>
</g>
<g font-size="3.2">
<text x="33.1" y="28.8">LET</text>
<text x="43.2" y="28.8">FR</text>
<text x="154.2" y="28.8">REFERENCE</text>
<text x="143.4" y="38.8">PREPARED/APPROVED BY</text>
<text x="138.3" y="47.9">CHECKED BY</text>
<text x="154.2" y="42.7">Arick Rushing</text>
<text x="168.9" y="47.2">DETAILED BY</text>
<text x="169.5" y="53.3">Arick Rushing</text>
<text x="142.1" y="74.6">Design Engineering Supervisor</text>
<text x="156.3" y="79.9">Matt Swiss</text>
<text x="140.4" y="90.2">Design Engineering Management</text>
<text x="154.5" y="95.2">Robert Mince</text>
<text x="144.9" y="105.1">Manufacturing Engineering</text>
<text x="157.1" y="118.3">Reliability</text>
<text x="156" y="134.5">Purchasing</text>
<text x="144.6" y="147">Supplier Quality Assistance</text>
</g>
<g font-size="2.8" fill="#f00">
<text x="46.1" y="141.5">13</text>
<text x="55.9" y="141.5">Added anti-rotation requirements</text>
<text x="46.1" y="146.9">24</text>
<text x="55.9" y="146.9">Updated calibration values</text>
<text x="55.9" y="152.2">From 14.50 to 14.70 psi</text>
<text x="44" y="157.6">61-62</text>
<text x="55.9" y="157.6">Update SLD Item #1 a. and b.</text>
<text x="46.1" y="162.9">62</text>
<text x="55.9" y="162.9">Update SLD item #3</text>
<text x="46.1" y="169.5">10</text>
<text x="55.9" y="169.5">Updated Acronym List</text>
<text x="44.1" y="174.1">12/13</text>
<text x="46.1" y="178.6">13</text>
<text x="55.9" y="174.1">Updated 1.4.1 &amp; 1.4.2 &amp;1.4.3</text>
<text x="55.9" y="178.6">Added sections 1.4.5 and 1.4.6</text>
<text x="46.1" y="183.4">15</text>
<text x="55.9" y="183.4">Updated Section 2.4</text>
<text x="46.1" y="188.1">17</text>
<text x="55.9" y="188.1">Updated Survivability Pressure in table</text>
<text x="46.1" y="192.8">19</text>
<text x="46.1" y="197.5">20</text>
<text x="55.9" y="192.8">Added 85/85 test to table 6</text>
<text x="55.9" y="197.5">Updated Specification References</text>
<text x="46.1" y="202.3">22</text>
<text x="55.9" y="202.3">Added Group F to Figure 3</text>
<text x="46.1" y="206.9">23</text>
<text x="55.9" y="206.9">Updated Protocol for Frame 5</text>
<text x="46.1" y="211.7">24</text>
<text x="55.9" y="211.7">Updated Notes on Table 8</text>
<text x="46.1" y="216.3">24</text>
<text x="46.1" y="221.1">25</text>
<text x="55.9" y="216.3">Update to 3.1.3 Auto Range is always on</text>
<text x="55.9" y="221.1">Updated Notes on Tables 9A and 9B</text>
<text x="44" y="225.7">30-35</text>
<text x="55.9" y="225.7">Update of Table 11</text>
<text x="46.1" y="230.5">32</text>
<text x="55.9" y="230.5">Added row 18.5 Tool LF in Rotating Mode</text>
<text x="46.1" y="235.4">36</text>
<text x="55.9" y="235.4">Removal of DSL related function codes</text>
<text x="44" y="245.3">38-42</text>
<text x="46.1" y="240.4">37</text>
<text x="55.9" y="240.4">Removal of DEA related function codes</text>
<text x="55.9" y="245.3">Removal of DSL related function codes</text>
<text x="46.1" y="250.1">48</text>
<text x="55.9" y="250.1">Updated 3.3.4.1 for SLD</text>
<text x="46.1" y="254.8">48</text>
<text x="55.9" y="254.8">Added NOTES to 3.3.3.1</text>
</g>
<g font-size="2.8">
<text x="33.4" y="169.5">F2/3</text>
<text x="12.7" y="270.1">Last Modified 05/16/2018</text>
<text x="133.9" y="270.1">(previous editions may NOT be used)</text>
</g>
</svg>
